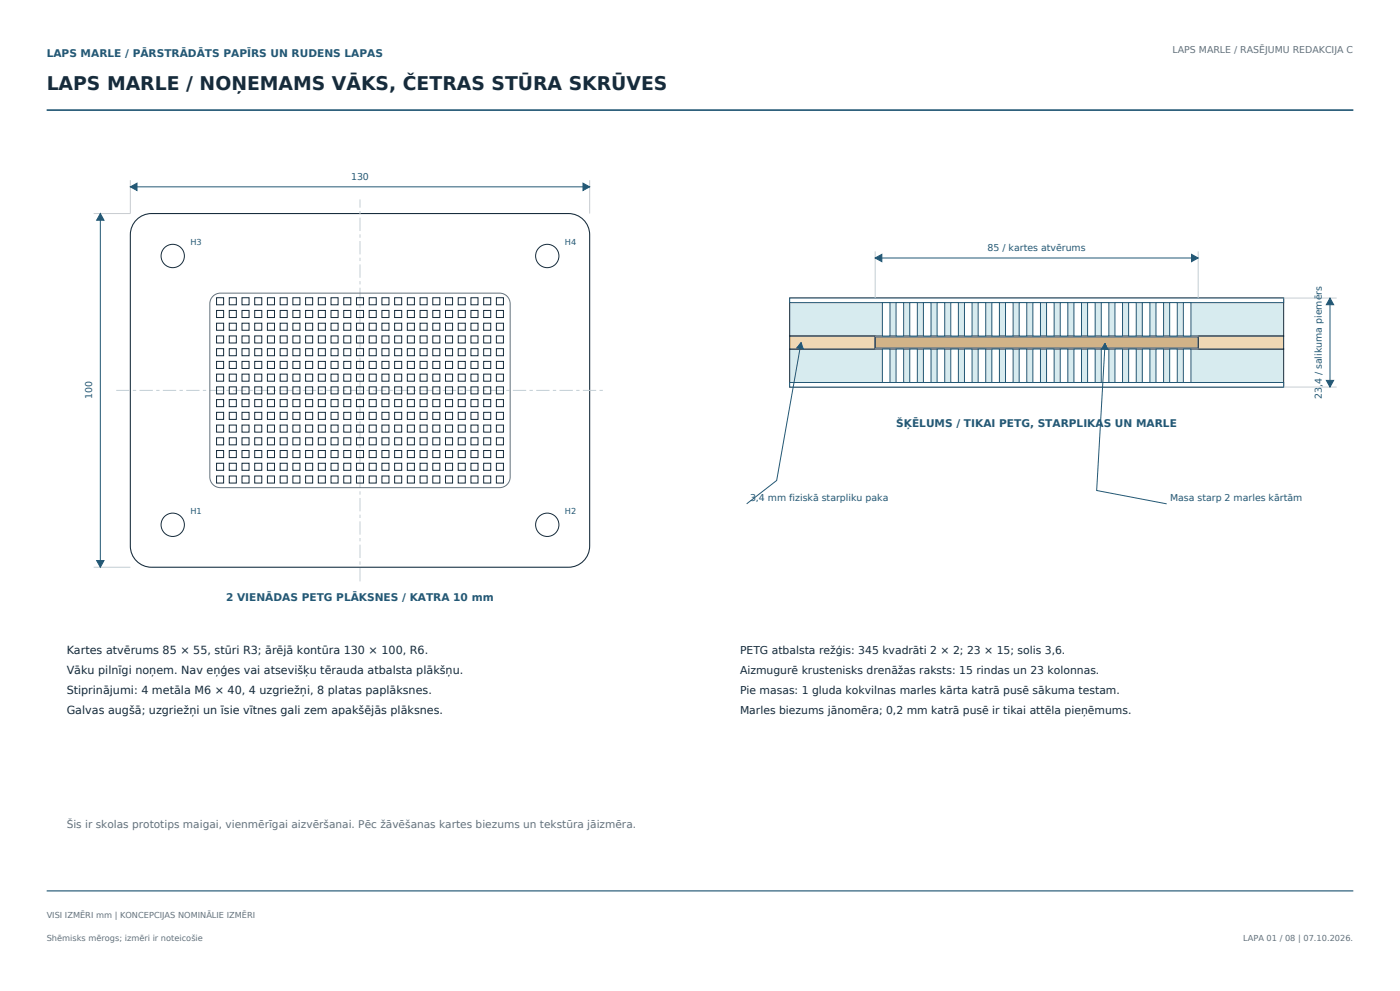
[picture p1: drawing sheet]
<svg xmlns="http://www.w3.org/2000/svg" width="420mm" height="297mm" viewBox="0 0 420 297" stroke-linecap="round" stroke-linejoin="round" font-family="sans-serif">
<path d="M14 33h392" fill="none" stroke="#235875" stroke-width=".5"/>
<path d="M14 267h392" fill="none" stroke="#235875" stroke-width=".35"/>
<path d="M41 65.9a6.3 6.3 0 0 1 4.5-1.9h125a6.4 6.4 0 0 1 6.4 6.4v93.2a6.4 6.4 0 0 1-6.4 6.4h-125a6.4 6.4 0 0 1-6.4-6.4v-93.2a6.3 6.3 0 0 1 1.9-4.5z" fill="none" stroke="#162b3b" stroke-width=".32"/>
<path d="M34.9 117h146.2M108 174.2v-114.4" fill="none" stroke="#c4cdd3" stroke-width=".3" stroke-dasharray="4 1 1 1" stroke-linecap="butt"/>
<path d="M63.9 88.8a3.2 3.2 0 0 1 2.2-.9h83.8a3.2 3.2 0 0 1 3.1 3.1v52a3.2 3.2 0 0 1-3.1 3.2h-83.8a3.2 3.2 0 0 1-3.2-3.2v-52a3.2 3.2 0 0 1 1-2.2z" fill="none" stroke="#64727c" stroke-width=".3"/>
<g fill="none" stroke="#162b3b" stroke-width=".3">
<path d="M65 96.9h2.1v2.1h-2.1zM65 93h2.1v2.2h-2.1zM65 89.2h2.1v2.1h-2.1zM68.8 96.9h2.1v2.1h-2.1zM68.8 93h2.1v2.2h-2.1zM68.8 89.2h2.1v2.1h-2.1zM72.6 96.9h2.1v2.1h-2.1zM72.6 93h2.1v2.2h-2.1zM72.6 89.2h2.1v2.1h-2.1zM76.4 96.9h2.1v2.1h-2.1zM76.4 93h2.1v2.2h-2.1zM76.4 89.2h2.1v2.1h-2.1z"/>
<path d="M80.2 96.9h2.1v2.1h-2.1zM80.2 93h2.1v2.2h-2.1zM80.2 89.2h2.1v2.1h-2.1zM84 96.9h2.2v2.1h-2.2zM84 93h2.2v2.2h-2.2zM84 89.2h2.2v2.1h-2.2zM87.9 96.9h2.1v2.1h-2.1zM87.9 93h2.1v2.2h-2.1zM87.9 89.2h2.1v2.1h-2.1zM91.7 96.9h2.1v2.1h-2.1zM91.7 93h2.1v2.2h-2.1zM91.7 89.2h2.1v2.1h-2.1z"/>
<path d="M95.5 96.9h2.1v2.1h-2.1zM95.5 93h2.1v2.2h-2.1zM95.5 89.2h2.1v2.1h-2.1zM99.3 96.9h2.1v2.1h-2.1zM99.3 93h2.1v2.2h-2.1zM99.3 89.2h2.1v2.1h-2.1zM103.1 96.9h2.1v2.1h-2.1zM103.1 93h2.1v2.2h-2.1zM103.1 89.2h2.1v2.1h-2.1zM106.9 96.9h2.2v2.1h-2.2zM106.9 93h2.2v2.2h-2.2zM106.9 89.2h2.2v2.1h-2.2z"/>
<path d="M110.8 96.9h2.1v2.1h-2.1zM110.8 93h2.1v2.2h-2.1zM110.8 89.2h2.1v2.1h-2.1zM114.6 96.9h2.1v2.1h-2.1zM114.6 93h2.1v2.2h-2.1zM114.6 89.2h2.1v2.1h-2.1zM118.4 96.9h2.1v2.1h-2.1zM118.4 93h2.1v2.2h-2.1zM118.4 89.2h2.1v2.1h-2.1zM122.2 96.9h2.1v2.1h-2.1zM122.2 93h2.1v2.2h-2.1zM122.2 89.2h2.1v2.1h-2.1z"/>
<path d="M126 96.9h2.1v2.1h-2.1zM126 93h2.1v2.2h-2.1zM126 89.2h2.1v2.1h-2.1zM129.8 96.9h2.2v2.1h-2.2zM129.8 93h2.2v2.2h-2.2zM129.8 89.2h2.2v2.1h-2.2zM133.7 96.9h2.1v2.1h-2.1zM133.7 93h2.1v2.2h-2.1zM133.7 89.2h2.1v2.1h-2.1zM137.5 96.9h2.1v2.1h-2.1zM137.5 93h2.1v2.2h-2.1zM137.5 89.2h2.1v2.1h-2.1z"/>
<path d="M141.3 96.9h2.1v2.1h-2.1zM141.3 93h2.1v2.2h-2.1zM141.3 89.2h2.1v2.1h-2.1zM145.1 96.9h2.1v2.1h-2.1zM145.1 93h2.1v2.2h-2.1zM145.1 89.2h2.1v2.1h-2.1zM148.9 96.9h2.1v2.1h-2.1zM148.9 93h2.1v2.2h-2.1zM148.9 89.2h2.1v2.1h-2.1zM65 119.8h2.1v2.1h-2.1zM65 115.9h2.1v2.2h-2.1zM65 112.1h2.1v2.1h-2.1z"/>
<path d="M65 108.3h2.1v2.1h-2.1zM65 104.5h2.1v2.1h-2.1zM65 100.7h2.1v2.1h-2.1zM68.8 119.8h2.1v2.1h-2.1zM68.8 115.9h2.1v2.2h-2.1zM68.8 112.1h2.1v2.1h-2.1zM68.8 108.3h2.1v2.1h-2.1zM68.8 104.5h2.1v2.1h-2.1zM68.8 100.7h2.1v2.1h-2.1zM72.6 119.8h2.1v2.1h-2.1zM72.6 115.9h2.1v2.2h-2.1zM72.6 112.1h2.1v2.1h-2.1z"/>
<path d="M72.6 108.3h2.1v2.1h-2.1zM72.6 104.5h2.1v2.1h-2.1zM72.6 100.7h2.1v2.1h-2.1zM76.4 119.8h2.1v2.1h-2.1zM76.4 115.9h2.1v2.2h-2.1zM76.4 112.1h2.1v2.1h-2.1zM76.4 108.3h2.1v2.1h-2.1zM76.4 104.5h2.1v2.1h-2.1zM76.4 100.7h2.1v2.1h-2.1zM80.2 119.8h2.1v2.1h-2.1zM80.2 115.9h2.1v2.2h-2.1zM80.2 112.1h2.1v2.1h-2.1z"/>
<path d="M80.2 108.3h2.1v2.1h-2.1zM80.2 104.5h2.1v2.1h-2.1zM80.2 100.7h2.1v2.1h-2.1zM84 119.8h2.2v2.1h-2.2zM84 115.9h2.2v2.2h-2.2zM84 112.1h2.2v2.1h-2.2zM84 108.3h2.2v2.1h-2.2zM84 104.5h2.2v2.1h-2.2zM84 100.7h2.2v2.1h-2.2zM87.9 119.8h2.1v2.1h-2.1zM87.9 115.9h2.1v2.2h-2.1zM87.9 112.1h2.1v2.1h-2.1z"/>
<path d="M87.9 108.3h2.1v2.1h-2.1zM87.9 104.5h2.1v2.1h-2.1zM87.9 100.7h2.1v2.1h-2.1zM91.7 119.8h2.1v2.1h-2.1zM91.7 115.9h2.1v2.2h-2.1zM91.7 112.1h2.1v2.1h-2.1zM91.7 108.3h2.1v2.1h-2.1zM91.7 104.5h2.1v2.1h-2.1zM91.7 100.7h2.1v2.1h-2.1zM95.5 119.8h2.1v2.1h-2.1zM95.5 115.9h2.1v2.2h-2.1zM95.5 112.1h2.1v2.1h-2.1z"/>
<path d="M95.5 108.3h2.1v2.1h-2.1zM95.5 104.5h2.1v2.1h-2.1zM95.5 100.7h2.1v2.1h-2.1zM99.3 119.8h2.1v2.1h-2.1zM99.3 115.9h2.1v2.2h-2.1zM99.3 112.1h2.1v2.1h-2.1zM99.3 108.3h2.1v2.1h-2.1zM99.3 104.5h2.1v2.1h-2.1zM99.3 100.7h2.1v2.1h-2.1zM103.1 119.8h2.1v2.1h-2.1zM103.1 115.9h2.1v2.2h-2.1zM103.1 112.1h2.1v2.1h-2.1z"/>
<path d="M103.1 108.3h2.1v2.1h-2.1zM103.1 104.5h2.1v2.1h-2.1zM103.1 100.7h2.1v2.1h-2.1zM106.9 119.8h2.2v2.1h-2.2zM106.9 115.9h2.2v2.2h-2.2zM106.9 112.1h2.2v2.1h-2.2zM106.9 108.3h2.2v2.1h-2.2zM106.9 104.5h2.2v2.1h-2.2zM106.9 100.7h2.2v2.1h-2.2zM110.8 119.8h2.1v2.1h-2.1zM110.8 115.9h2.1v2.2h-2.1zM110.8 112.1h2.1v2.1h-2.1z"/>
<path d="M110.8 108.3h2.1v2.1h-2.1zM110.8 104.5h2.1v2.1h-2.1zM110.8 100.7h2.1v2.1h-2.1zM114.6 119.8h2.1v2.1h-2.1zM114.6 115.9h2.1v2.2h-2.1zM114.6 112.1h2.1v2.1h-2.1zM114.6 108.3h2.1v2.1h-2.1zM114.6 104.5h2.1v2.1h-2.1zM114.6 100.7h2.1v2.1h-2.1zM118.4 119.8h2.1v2.1h-2.1zM118.4 115.9h2.1v2.2h-2.1zM118.4 112.1h2.1v2.1h-2.1z"/>
<path d="M118.4 108.3h2.1v2.1h-2.1zM118.4 104.5h2.1v2.1h-2.1zM118.4 100.7h2.1v2.1h-2.1zM122.2 119.8h2.1v2.1h-2.1zM122.2 115.9h2.1v2.2h-2.1zM122.2 112.1h2.1v2.1h-2.1zM122.2 108.3h2.1v2.1h-2.1zM122.2 104.5h2.1v2.1h-2.1zM122.2 100.7h2.1v2.1h-2.1zM126 119.8h2.1v2.1h-2.1zM126 115.9h2.1v2.2h-2.1zM126 112.1h2.1v2.1h-2.1z"/>
<path d="M126 108.3h2.1v2.1h-2.1zM126 104.5h2.1v2.1h-2.1zM126 100.7h2.1v2.1h-2.1zM129.8 119.8h2.2v2.1h-2.2zM129.8 115.9h2.2v2.2h-2.2zM129.8 112.1h2.2v2.1h-2.2zM129.8 108.3h2.2v2.1h-2.2zM129.8 104.5h2.2v2.1h-2.2zM129.8 100.7h2.2v2.1h-2.2zM133.7 119.8h2.1v2.1h-2.1zM133.7 115.9h2.1v2.2h-2.1zM133.7 112.1h2.1v2.1h-2.1z"/>
<path d="M133.7 108.3h2.1v2.1h-2.1zM133.7 104.5h2.1v2.1h-2.1zM133.7 100.7h2.1v2.1h-2.1zM137.5 119.8h2.1v2.1h-2.1zM137.5 115.9h2.1v2.2h-2.1zM137.5 112.1h2.1v2.1h-2.1zM137.5 108.3h2.1v2.1h-2.1zM137.5 104.5h2.1v2.1h-2.1zM137.5 100.7h2.1v2.1h-2.1zM141.3 119.8h2.1v2.1h-2.1zM141.3 115.9h2.1v2.2h-2.1zM141.3 112.1h2.1v2.1h-2.1z"/>
<path d="M141.3 108.3h2.1v2.1h-2.1zM141.3 104.5h2.1v2.1h-2.1zM141.3 100.7h2.1v2.1h-2.1zM145.1 119.8h2.1v2.1h-2.1zM145.1 115.9h2.1v2.2h-2.1zM145.1 112.1h2.1v2.1h-2.1zM145.1 108.3h2.1v2.1h-2.1zM145.1 104.5h2.1v2.1h-2.1zM145.1 100.7h2.1v2.1h-2.1zM148.9 119.8h2.1v2.1h-2.1zM148.9 115.9h2.1v2.2h-2.1zM148.9 112.1h2.1v2.1h-2.1z"/>
<path d="M148.9 108.3h2.1v2.1h-2.1zM148.9 104.5h2.1v2.1h-2.1zM148.9 100.7h2.1v2.1h-2.1zM65 138.8h2.1v2.2h-2.1zM65 135h2.1v2.1h-2.1zM65 131.2h2.1v2.1h-2.1zM65 127.4h2.1v2.1h-2.1zM65 123.6h2.1v2.1h-2.1zM68.8 138.8h2.1v2.2h-2.1zM68.8 135h2.1v2.1h-2.1zM68.8 131.2h2.1v2.1h-2.1zM68.8 127.4h2.1v2.1h-2.1z"/>
<path d="M68.8 123.6h2.1v2.1h-2.1zM72.6 138.8h2.1v2.2h-2.1zM72.6 135h2.1v2.1h-2.1zM72.6 131.2h2.1v2.1h-2.1zM72.6 127.4h2.1v2.1h-2.1zM72.6 123.6h2.1v2.1h-2.1zM76.4 138.8h2.1v2.2h-2.1zM76.4 135h2.1v2.1h-2.1zM76.4 131.2h2.1v2.1h-2.1zM76.4 127.4h2.1v2.1h-2.1zM76.4 123.6h2.1v2.1h-2.1zM80.2 138.8h2.1v2.2h-2.1z"/>
<path d="M80.2 135h2.1v2.1h-2.1zM80.2 131.2h2.1v2.1h-2.1zM80.2 127.4h2.1v2.1h-2.1zM80.2 123.6h2.1v2.1h-2.1zM84 138.8h2.2v2.2h-2.2zM84 135h2.2v2.1h-2.2zM84 131.2h2.2v2.1h-2.2zM84 127.4h2.2v2.1h-2.2zM84 123.6h2.2v2.1h-2.2zM87.9 138.8h2.1v2.2h-2.1zM87.9 135h2.1v2.1h-2.1zM87.9 131.2h2.1v2.1h-2.1z"/>
<path d="M87.9 127.4h2.1v2.1h-2.1zM87.9 123.6h2.1v2.1h-2.1zM91.7 138.8h2.1v2.2h-2.1zM91.7 135h2.1v2.1h-2.1zM91.7 131.2h2.1v2.1h-2.1zM91.7 127.4h2.1v2.1h-2.1zM91.7 123.6h2.1v2.1h-2.1zM95.5 138.8h2.1v2.2h-2.1zM95.5 135h2.1v2.1h-2.1zM95.5 131.2h2.1v2.1h-2.1zM95.5 127.4h2.1v2.1h-2.1zM95.5 123.6h2.1v2.1h-2.1z"/>
<path d="M99.3 138.8h2.1v2.2h-2.1zM99.3 135h2.1v2.1h-2.1zM99.3 131.2h2.1v2.1h-2.1zM99.3 127.4h2.1v2.1h-2.1zM99.3 123.6h2.1v2.1h-2.1zM103.1 138.8h2.1v2.2h-2.1zM103.1 135h2.1v2.1h-2.1zM103.1 131.2h2.1v2.1h-2.1zM103.1 127.4h2.1v2.1h-2.1zM103.1 123.6h2.1v2.1h-2.1zM106.9 138.8h2.2v2.2h-2.2zM106.9 135h2.2v2.1h-2.2z"/>
<path d="M106.9 131.2h2.2v2.1h-2.2zM106.9 127.4h2.2v2.1h-2.2zM106.9 123.6h2.2v2.1h-2.2zM110.8 138.8h2.1v2.2h-2.1zM110.8 135h2.1v2.1h-2.1zM110.8 131.2h2.1v2.1h-2.1zM110.8 127.4h2.1v2.1h-2.1zM110.8 123.6h2.1v2.1h-2.1zM114.6 138.8h2.1v2.2h-2.1zM114.6 135h2.1v2.1h-2.1zM114.6 131.2h2.1v2.1h-2.1zM114.6 127.4h2.1v2.1h-2.1z"/>
<path d="M114.6 123.6h2.1v2.1h-2.1zM118.4 138.8h2.1v2.2h-2.1zM118.4 135h2.1v2.1h-2.1zM118.4 131.2h2.1v2.1h-2.1zM118.4 127.4h2.1v2.1h-2.1zM118.4 123.6h2.1v2.1h-2.1zM122.2 138.8h2.1v2.2h-2.1zM122.2 135h2.1v2.1h-2.1zM122.2 131.2h2.1v2.1h-2.1zM122.2 127.4h2.1v2.1h-2.1zM122.2 123.6h2.1v2.1h-2.1zM126 138.8h2.1v2.2h-2.1z"/>
<path d="M126 135h2.1v2.1h-2.1zM126 131.2h2.1v2.1h-2.1zM126 127.4h2.1v2.1h-2.1zM126 123.6h2.1v2.1h-2.1zM129.8 138.8h2.2v2.2h-2.2zM129.8 135h2.2v2.1h-2.2zM129.8 131.2h2.2v2.1h-2.2zM129.8 127.4h2.2v2.1h-2.2zM129.8 123.6h2.2v2.1h-2.2zM133.7 138.8h2.1v2.2h-2.1zM133.7 135h2.1v2.1h-2.1zM133.7 131.2h2.1v2.1h-2.1z"/>
<path d="M133.7 127.4h2.1v2.1h-2.1zM133.7 123.6h2.1v2.1h-2.1zM137.5 138.8h2.1v2.2h-2.1zM137.5 135h2.1v2.1h-2.1zM137.5 131.2h2.1v2.1h-2.1zM137.5 127.4h2.1v2.1h-2.1zM137.5 123.6h2.1v2.1h-2.1zM141.3 138.8h2.1v2.2h-2.1zM141.3 135h2.1v2.1h-2.1zM141.3 131.2h2.1v2.1h-2.1zM141.3 127.4h2.1v2.1h-2.1zM141.3 123.6h2.1v2.1h-2.1z"/>
<path d="M145.1 138.8h2.1v2.2h-2.1zM145.1 135h2.1v2.1h-2.1zM145.1 131.2h2.1v2.1h-2.1zM145.1 127.4h2.1v2.1h-2.1zM145.1 123.6h2.1v2.1h-2.1zM148.9 138.8h2.1v2.2h-2.1zM148.9 135h2.1v2.1h-2.1zM148.9 131.2h2.1v2.1h-2.1zM148.9 127.4h2.1v2.1h-2.1zM148.9 123.6h2.1v2.1h-2.1zM65 142.7h2.1v2.1h-2.1zM68.8 142.7h2.1v2.1h-2.1z"/>
<path d="M72.6 142.7h2.1v2.1h-2.1zM76.4 142.7h2.1v2.1h-2.1zM80.2 142.7h2.1v2.1h-2.1zM84 142.7h2.2v2.1h-2.2zM87.9 142.7h2.1v2.1h-2.1zM91.7 142.7h2.1v2.1h-2.1zM95.5 142.7h2.1v2.1h-2.1zM99.3 142.7h2.1v2.1h-2.1zM103.1 142.7h2.1v2.1h-2.1zM106.9 142.7h2.2v2.1h-2.2zM110.8 142.7h2.1v2.1h-2.1zM114.6 142.7h2.1v2.1h-2.1z"/>
<path d="M118.4 142.7h2.1v2.1h-2.1zM122.2 142.7h2.1v2.1h-2.1zM126 142.7h2.1v2.1h-2.1zM129.8 142.7h2.2v2.1h-2.2zM133.7 142.7h2.1v2.1h-2.1zM137.5 142.7h2.1v2.1h-2.1zM141.3 142.7h2.1v2.1h-2.1zM145.1 142.7h2.1v2.1h-2.1zM148.9 142.7h2.1v2.1h-2.1z"/>
<circle cx="51.8" cy="76.7" r="3.5"/>
<circle cx="164.2" cy="76.7" r="3.5"/>
<circle cx="51.8" cy="157.3" r="3.5"/>
<circle cx="164.2" cy="157.3" r="3.5"/>
</g>
<path d="M39.1 54v10h-11M176.9 54v10M28.1 170h11" fill="none" stroke="#c4cdd3" stroke-width=".3"/>
<path d="M39.1 56h137.8M30.1 64v106" fill="none" stroke="#235875" stroke-width=".3"/>
<g fill="#235875" stroke="#235875" stroke-width=".3">
<path d="M39.1 56l2-1.1v2.2z"/>
<path d="M174.9 54.9l2 1.1-2 1.1z"/>
<path d="M29 168h2.2l-1.1 2z"/>
<path d="M30.1 64l1.1 2h-2.2z"/>
</g>
<g fill="#d7ebef" stroke="#162b3b" stroke-width=".3">
<path d="M236.9 104.6h148.2v11.4h-148.2z" fill-rule="evenodd"/>
<path d="M236.9 89.3h148.2v11.4h-148.2z" fill-rule="evenodd"/>
</g>
<g fill="#f0d8b4" stroke="#162b3b" stroke-width=".3">
<path d="M236.9 100.7h25.7v3.9h-25.7z" fill-rule="evenodd"/>
<path d="M359.4 100.7h25.7v3.9h-25.7z" fill-rule="evenodd"/>
</g>
<path d="M262.5 101h97v3.4h-97z" fill-rule="evenodd" fill="#d1b388" stroke="#162b3b" stroke-width=".3"/>
<g fill="#74888f" stroke="#74888f" stroke-width=".3">
<path d="M262.5 104.4h97v.2h-97z" fill-rule="evenodd"/>
<path d="M262.5 100.7h97v.3h-97z" fill-rule="evenodd"/>
</g>
<g fill="#fff" stroke="#235875" stroke-width=".3">
<path d="M236.9 114.6h148.2v1.4h-148.2z" fill-rule="evenodd"/>
<path d="M236.9 89.3h148.2v1.4h-148.2z" fill-rule="evenodd"/>
<path d="M264.7 104.6h2.3v10h-2.3z" fill-rule="evenodd"/>
<path d="M264.7 90.7h2.3v10h-2.3z" fill-rule="evenodd"/>
<path d="M268.8 104.6h2.3v10h-2.3z" fill-rule="evenodd"/>
<path d="M268.8 90.7h2.3v10h-2.3z" fill-rule="evenodd"/>
<path d="M272.9 104.6h2.3v10h-2.3z" fill-rule="evenodd"/>
<path d="M272.9 90.7h2.3v10h-2.3z" fill-rule="evenodd"/>
<path d="M277 104.6h2.3v10h-2.3z" fill-rule="evenodd"/>
<path d="M277 90.7h2.3v10h-2.3z" fill-rule="evenodd"/>
<path d="M281.1 104.6h2.3v10h-2.3z" fill-rule="evenodd"/>
<path d="M281.1 90.7h2.3v10h-2.3z" fill-rule="evenodd"/>
<path d="M285.2 104.6h2.3v10h-2.3z" fill-rule="evenodd"/>
<path d="M285.2 90.7h2.3v10h-2.3z" fill-rule="evenodd"/>
<path d="M289.3 104.6h2.3v10h-2.3z" fill-rule="evenodd"/>
<path d="M289.3 90.7h2.3v10h-2.3z" fill-rule="evenodd"/>
<path d="M293.4 104.6h2.3v10h-2.3z" fill-rule="evenodd"/>
<path d="M293.4 90.7h2.3v10h-2.3z" fill-rule="evenodd"/>
<path d="M297.5 104.6h2.3v10h-2.3z" fill-rule="evenodd"/>
<path d="M297.5 90.7h2.3v10h-2.3z" fill-rule="evenodd"/>
<path d="M301.7 104.6h2.2v10h-2.2z" fill-rule="evenodd"/>
<path d="M301.7 90.7h2.2v10h-2.2z" fill-rule="evenodd"/>
<path d="M305.8 104.6h2.2v10h-2.2z" fill-rule="evenodd"/>
<path d="M305.8 90.7h2.2v10h-2.2z" fill-rule="evenodd"/>
<path d="M309.9 104.6h2.2v10h-2.2z" fill-rule="evenodd"/>
<path d="M309.9 90.7h2.2v10h-2.2z" fill-rule="evenodd"/>
<path d="M314 104.6h2.2v10h-2.2z" fill-rule="evenodd"/>
<path d="M314 90.7h2.2v10h-2.2z" fill-rule="evenodd"/>
<path d="M318.1 104.6h2.2v10h-2.2z" fill-rule="evenodd"/>
<path d="M318.1 90.7h2.2v10h-2.2z" fill-rule="evenodd"/>
<path d="M322.2 104.6h2.3v10h-2.3z" fill-rule="evenodd"/>
<path d="M322.2 90.7h2.3v10h-2.3z" fill-rule="evenodd"/>
<path d="M326.3 104.6h2.3v10h-2.3z" fill-rule="evenodd"/>
<path d="M326.3 90.7h2.3v10h-2.3z" fill-rule="evenodd"/>
<path d="M330.4 104.6h2.3v10h-2.3z" fill-rule="evenodd"/>
<path d="M330.4 90.7h2.3v10h-2.3z" fill-rule="evenodd"/>
<path d="M334.5 104.6h2.3v10h-2.3z" fill-rule="evenodd"/>
<path d="M334.5 90.7h2.3v10h-2.3z" fill-rule="evenodd"/>
<path d="M338.6 104.6h2.3v10h-2.3z" fill-rule="evenodd"/>
<path d="M338.6 90.7h2.3v10h-2.3z" fill-rule="evenodd"/>
<path d="M342.7 104.6h2.3v10h-2.3z" fill-rule="evenodd"/>
<path d="M342.7 90.7h2.3v10h-2.3z" fill-rule="evenodd"/>
<path d="M346.8 104.6h2.3v10h-2.3z" fill-rule="evenodd"/>
<path d="M346.8 90.7h2.3v10h-2.3z" fill-rule="evenodd"/>
<path d="M350.9 104.6h2.3v10h-2.3z" fill-rule="evenodd"/>
<path d="M350.9 90.7h2.3v10h-2.3z" fill-rule="evenodd"/>
<path d="M355 104.6h2.3v10h-2.3z" fill-rule="evenodd"/>
<path d="M355 90.7h2.3v10h-2.3z" fill-rule="evenodd"/>
</g>
<path d="M262.5 75.3v14M359.4 75.3v14M385.1 89.3h15.9M385.1 116h15.9" fill="none" stroke="#c4cdd3" stroke-width=".3"/>
<path d="M262.5 77.3h96.9M399 89.3v26.7M240.3 102.7l-7.3 41.3-9 7M331.5 102.9l-2.5 44.1 21 4" fill="none" stroke="#235875" stroke-width=".3"/>
<g fill="#235875" stroke="#235875" stroke-width=".3">
<path d="M262.5 77.3l2.1-1.1v2.2z"/>
<path d="M357.4 76.2l2 1.1-2 1.1z"/>
<path d="M397.9 114h2.2l-1.1 2z"/>
<path d="M399 89.3l1.1 2h-2.2z"/>
<path d="M240.3 102.7l.7 1.9-2-.3z"/>
<path d="M331.5 102.9l.9 1.8-2-.1z"/>
</g>
<text font-size="5.6" fill="#162b3b" x="14" y="27">LAPS MARLE / NOŅEMAMS VĀKS, ČETRAS STŪRA SKRŪVES</text>
<g font-size="3.4" fill="#162b3b">
<text x="20" y="196">Kartes atvērums 85 × 55, stūri R3; ārējā kontūra 130 × 100, R6.</text>
<text x="20" y="202">Vāku pilnīgi noņem. Nav eņģes vai atsevišķu tērauda atbalsta plākšņu.</text>
<text x="20" y="208">Stiprinājumi: 4 metāla M6 × 40, 4 uzgriežņi, 8 platas paplāksnes.</text>
<text x="20" y="214">Galvas augšā; uzgriežņi un īsie vītnes gali zem apakšējās plāksnes.</text>
</g>
<g font-size="3.2" fill="#235875">
<text x="14" y="17">LAPS MARLE / PĀRSTRĀDĀTS PAPĪRS UN RUDENS LAPAS</text>
<text x="268.9" y="128">ŠĶĒLUMS / TIKAI PETG, STARPLIKAS UN MARLE</text>
<text x="67.8" y="180">2 VIENĀDAS PETG PLĀKSNES / KATRA 10 mm</text>
</g>
<g font-size="3.2" fill="#162b3b">
<text x="222" y="196">PETG atbalsta režģis: 345 kvadrāti 2 × 2; 23 × 15; solis 3,6.</text>
<text x="222" y="202">Aizmugurē krustenisks drenāžas raksts: 15 rindas un 23 kolonnas.</text>
<text x="222" y="208">Pie masas: 1 gluda kokvilnas marles kārta katrā pusē sākuma testam.</text>
<text x="222" y="214">Marles biezums jānomēra; 0,2 mm katrā pusē ir tikai attēla pieņēmums.</text>
</g>
<text font-size="3.2" fill="#64727c" x="20" y="248">Šis ir skolas prototips maigai, vienmērīgai aizvēršanai. Pēc žāvēšanas kartes biezums un tekstūra jāizmēra.</text>
<text font-size="2.8" fill="#64727c" x="351.8" y="16">LAPS MARLE / RASĒJUMU REDAKCIJA C</text>
<g font-size="2.8" fill="#235875">
<text x="105.3" y="53.8">130</text>
<text x="296.3" y="75.1">85 / kartes atvērums</text>
<text x="27.6" y="119.7" transform="rotate(-90 27.6 119.7)">100</text>
<text x="396.5" y="119.7" transform="rotate(-90 396.5 119.7)">23,4 / salikuma piemērs</text>
<text x="225" y="150">3,4 mm fiziskā starpliku paka</text>
<text x="351" y="150">Masa starp 2 marles kārtām</text>
</g>
<g font-size="2.5" fill="#235875">
<text x="57.1" y="73.5">H3</text>
<text x="169.5" y="73.5">H4</text>
<text x="57.1" y="154.1">H1</text>
<text x="169.5" y="154.1">H2</text>
</g>
<g font-size="2.5" fill="#64727c">
<text x="14" y="275">VISI IZMĒRI mm | KONCEPCIJAS NOMINĀLIE IZMĒRI</text>
<text x="14" y="282">Shēmisks mērogs; izmēri ir noteicošie</text>
<text x="373" y="282">LAPA 01 / 08 | 07.10.2026.</text>
</g>
</svg>
